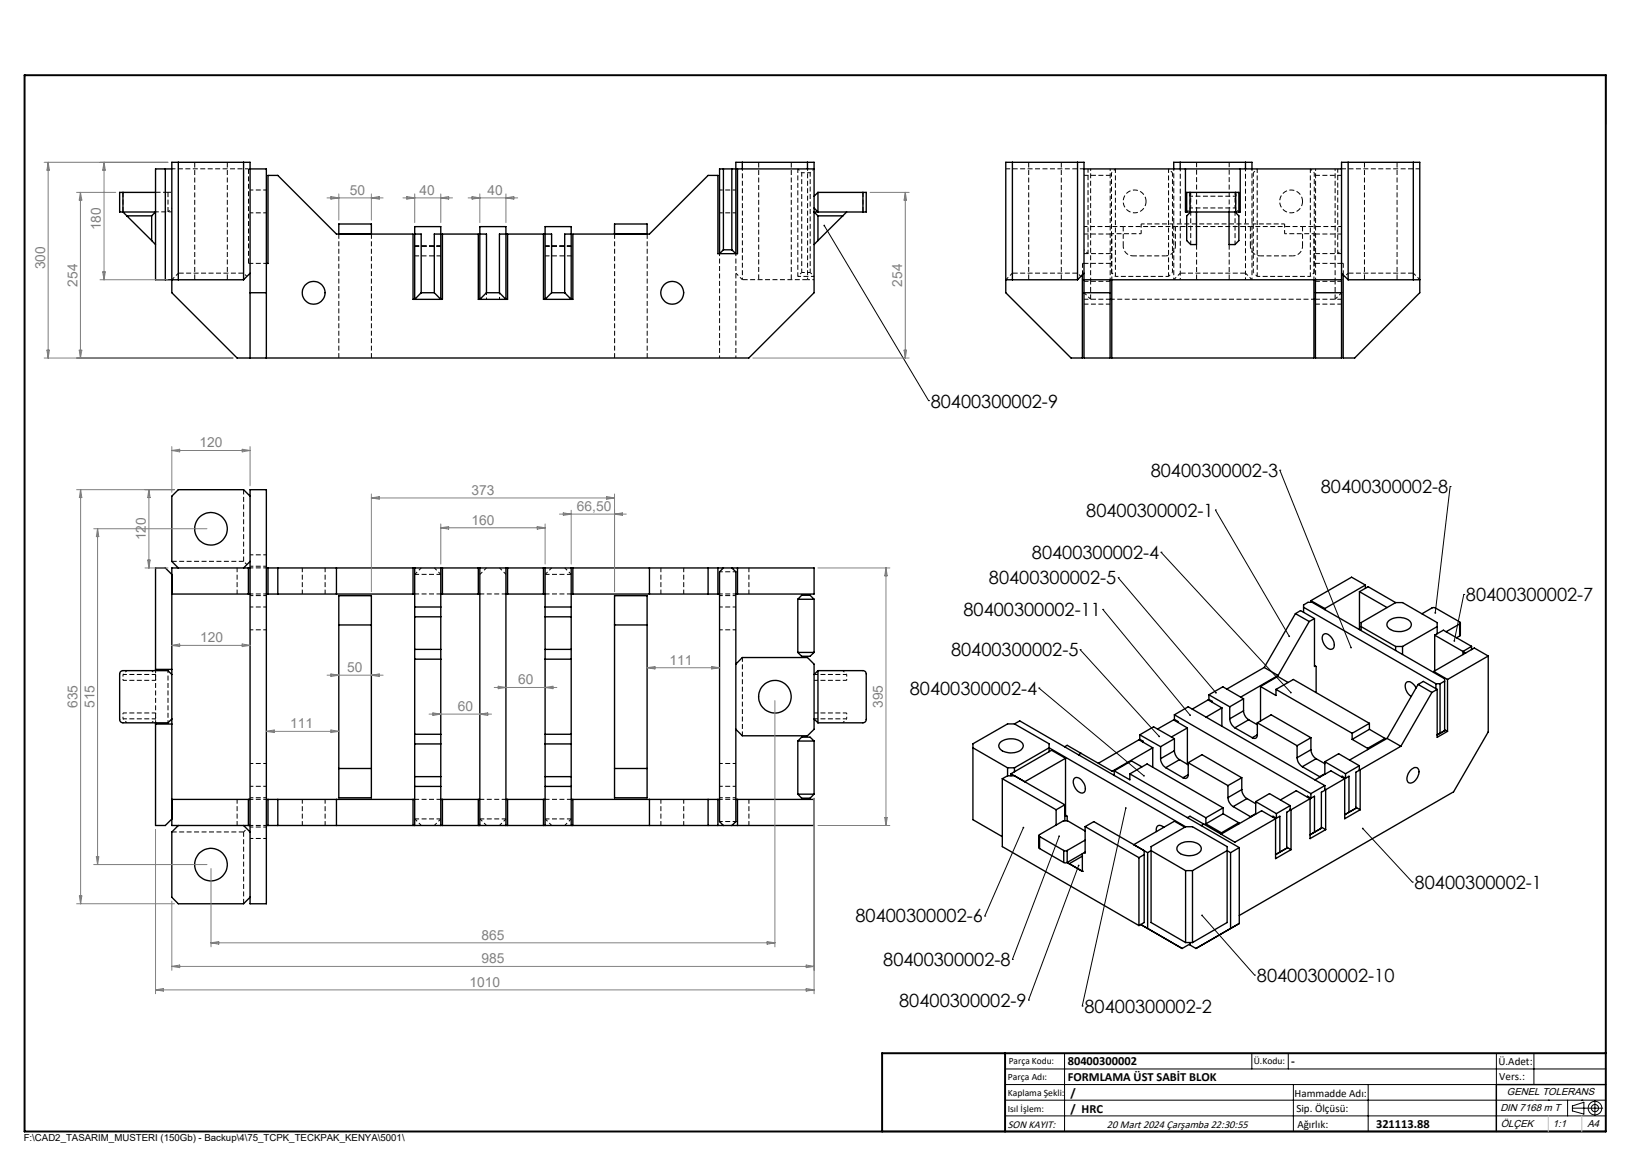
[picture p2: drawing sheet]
<svg xmlns="http://www.w3.org/2000/svg" width="420mm" height="297mm" viewBox="0 0 420 297" stroke-linecap="round" stroke-linejoin="round" font-family="sans-serif">
<g fill="none" stroke="#000" stroke-width=".26" stroke-dasharray="1.3 .6" stroke-dashoffset=".3" stroke-linecap="butt">
<path d="M207.1 44.1v25.5M278.1 43.1v21.7M291.7 59.7v-2.5M299.7 44.1v25.5M304.4 54.1v8.4M315.7 54.1v8.4M320.4 44.1v25.5M328.4 57.2v2.5M204.9 69.6v-25.5M284.1 69.6v-25.5M298 65.4h-8.4M330.5 65.4h-8.4"/>
<path d="M336 69.6v-25.5M342 64.8v-21.7M31.4 172.4h8.4M39.8 173.9h-8.4M208.1 173.9h8.3M216.4 172.4h-8.3M31.4 183.7h8.4M39.8 182.2h-8.4M208.1 182.2h8.3M216.4 183.7h-8.3"/>
</g>
<g fill="none" stroke="#000" stroke-width=".26" stroke-dasharray="1.3 .6" stroke-dashoffset=".8" stroke-linecap="butt">
<path d="M189.8 43.1v28.4M283.8 43.1v28.4M320 43.1v28.4M336.3 43.1v28.4M341.3 43.1v28.4M124.4 76.5v-1.7M127.7 74.8v1.7M206.4 71.5v-28.4M208.1 71.5h-1.7M278.8 71.5v-28.4M300 71.5v-28.4M301.7 71.5v-1.7"/>
<path d="M318.4 69.8v1.7M31.4 172.4v1.5M39.8 172.4v1.5M216.4 172.4v1.5M31.4 183.7v-1.5M39.8 183.7v-1.5M216.4 183.7v-1.5"/>
</g>
<g fill="none" stroke="#000" stroke-width=".26" stroke-dasharray="1.3 .6" stroke-dashoffset=".7" stroke-linecap="butt">
<path d="M42.9 54.1l1-1M203.9 43.1l1 1M208.1 43.1l-1 1M284.2 59.7h7.5M285.1 43.1l-1 1M299.7 44.1l-1-1M303.4 54.1l1-1M304.4 50.1l-1-1M315.7 50.1h-11.3M315.7 50.1l1-1M315.7 53.1h-11.3M316.7 54.1l-1-1"/>
<path d="M320.4 44.1l1-1M328.4 59.7h7.5M335 43.1l1 1M335.9 59.7v7.6M204.9 69.6l-1 1M207.1 69.6l1 1M278.1 64.8l-1-1M284.1 69.6l1 1M284.2 67.3v-7.6M298.7 70.6l1-1M321.4 70.6l-1-1M336 69.6l-1 1"/>
<path d="M342 64.8l1-1M32.4 171.4l-1 1M38.8 171.4l1 1M215.4 171.4l1 1M32.4 184.7l-1-1M38.8 184.7l1-1M215.4 184.7l1-1"/>
</g>
<g fill="none" stroke="#000" stroke-width=".26" stroke-dasharray="1.3 .6" stroke-dashoffset=".6" stroke-linecap="butt">
<path d="M300.5 57.9h-13.4M300.5 57.9h19.1M301.7 43.1v26.7M333 57.9h-13.4M63.1 70.6l-.8-.8M276.3 70.6l-.8-.8M287.1 62.9a2.5 2.5 0 0 0 2.5 2.5M298 65.4a2.5 2.5 0 0 0 2.5-2.5M318.4 69.8v-26.7M319.6 62.9a2.5 2.5 0 0 0 2.5 2.5M330.5 65.4a2.5 2.5 0 0 0 2.5-2.5M344.6 69.8l-.8 .8"/>
<path d="M183.9 91.5v-26.7M188.1 91.5v-26.7M63.1 144.3l-.8-.8M42.9 171.4v13.3M39.8 184.7v-13.3M62.3 212.6l.8-.8"/>
</g>
<g fill="none" stroke="#000" stroke-width=".26" stroke-dasharray="1.3 .6" stroke-dashoffset=".4" stroke-linecap="butt">
<path d="M63.5 43.1h-19.6M277.1 57.9h10M291.7 57.2h36.7M333 57.9h10M45.6 69.8l-1.7 1.7M188.1 69.8l1.7 1.7M258.8 69.8l-1.7 1.7M278.8 76.5l-1.7-1.7M300 71.5l1.7-1.7M318.4 69.8l1.6 1.7M343 74.8l-1.7 1.7M363 71.5l-1.7-1.7"/>
<path d="M107.7 145.1l-1.7 1.7M112.7 146.8l-1.7-1.7M122.7 146.8l1.7-1.7M127.7 145.1l1.7 1.7M139.4 146.8l1.6-1.7M144.4 145.1l1.6 1.7M106 209.3l1.7 1.7M111 211l1.7-1.7M124.4 211l-1.7-1.7M129.4 209.3l-1.7 1.7M141 211l-1.6-1.7M146 209.3l-1.6 1.7"/>
</g>
<g fill="none" stroke="#000" stroke-width=".26" stroke-dasharray="1.3 .6" stroke-dashoffset=".2" stroke-linecap="butt">
<path d="M203.9 43.1v27.5M257.1 43.1h20M283.8 44.8h-6.7M283.8 59.8h-6.7M285.1 43.1v27.5M335 43.1v27.5M336.3 44.8h6.7M336.3 59.8h6.7M343 43.1h20M106 62.9h6.7M112.7 65.4h-6.7M112.7 62.9h-6.7"/>
<path d="M139.4 65.4h6.6M139.4 62.9h6.6M146 62.9h-6.6M277.1 77.7h6.7M283.8 67.3h-6.7M283.8 76.5h-6.7M283.8 64.8h-6.7M283.8 71.9h-6.7M298.7 70.6v-27.5M321.4 70.6v-27.5M336.3 67.3h6.7M336.3 76.5h6.7"/>
<path d="M336.3 64.8h6.7M336.3 77.7h6.7M343 71.9h-6.7M60.6 151.8v-6.7M77.3 145.1v6.7M83.1 151.8v-6.7M112.7 146.8h-6.7M112.7 151.8h-6.7M129.4 151.8h-6.7M139.4 146.8h6.6M146 151.8h-6.6M168.9 145.1v6.7"/>
<path d="M174.8 151.8v-6.7M191.4 151.8v-6.7M189.8 188.1v-20M60.6 204.3v6.7M77.3 204.3v6.7M83.1 211v-6.7M106 209.3h6.7M112.7 204.3h-6.7M129.4 209.3h-6.7M129.4 204.3h-6.7M146 204.3h-6.6M146 209.3h-6.6"/>
<path d="M168.9 204.3v6.7M174.8 211v-6.7M191.4 204.3v6.7"/>
</g>
<g fill="none" stroke="#000" stroke-width=".26" stroke-dasharray="1.3 .6" stroke-linecap="butt">
<path d="M31.4 49.1v5M39.8 49.1h3.1M42.9 54.1v-5M86.6 59.8v31.7M94.9 59.8v31.7M157.1 59.8v31.7M165.4 59.8v31.7M220.6 49.1v5M304.2 49.1v5M305.9 41.5v12.6M314.2 54.1v-12.6M315.9 49.1v5"/>
<path d="M63.5 67.3v-24.2M63.9 67.3h-.4M277.1 67.3h-.4M278.8 76.5v-5M283.8 64.8h.4M284.2 67.3h-.4M287.1 62.9v-5M300.5 62.9v-5M319.6 62.9v-5M333 62.9v-5M335.9 64.8h.4M336.3 67.3h-.4"/>
<path d="M341.3 71.5v5M343.4 67.3h-.4M62.3 125.1v18.4M62.3 143.5h-18.4M43.9 212.6h18.4M62.3 212.6v18.4"/>
</g>
<g fill="none" stroke="#000" stroke-width=".26" stroke-dasharray="1.3 .6" stroke-dashoffset=".5" stroke-linecap="butt">
<path d="M39.8 54.1h4.1M42.9 49.1h1M63.9 54.4h4.2M68.1 48.6h-4.2M183.9 54.4h4.2M188.1 48.6h-4.2M204.9 44.1h2.2M304.4 53.1v-4M315.7 49.1v4M68.1 67.3h-4.2M203.9 70.6h4.2M207.1 69.6h-2.2"/>
<path d="M284.2 71.5v-4.2M284.2 76.5h51.7M298.7 70.6h-13.6M321.4 70.6h13.6M335.9 67.3v4.2M68.1 144.7h-4.2M68.1 152.2h-4.2M68.1 141.8h-4.2M68.1 145.1h-4.2M68.1 151.8h-4.2M68.1 155.1h-4.2M183.9 152.2h4.2"/>
<path d="M183.9 146.1h4.2M188.1 151.8h-4.2M188.1 155.1h-4.2M63.9 161h4.2M183.9 161h4.2M68.1 195.1h-4.2M188.1 195.1h-4.2M63.9 201h4.2M68.1 211.4h-4.2M68.1 203.9h-4.2M68.1 214.3h-4.2M68.1 204.3h-4.2"/>
<path d="M68.1 211h-4.2M183.9 203.9h4.2M183.9 201h4.2M188.1 204.3h-4.2M188.1 210h-4.2"/>
</g>
<g fill="none" stroke="#000" stroke-width=".35">
<path d="M31.4 49.2h-.8v5h.8M31.4 54.2h8.4l-1 1M31.4 54.2l7.4 7.3M31.4 49.2h8.4M31.4 49.2v5M32.4 55.2h6.4M38.8 55.2v6.3M42.3 43.2v28.3M43.9 43.2h-4.1v28.3h22.5M45.6 41.5v30M62.3 41.5v30M63.9 43.2h4.2v48.3"/>
<path d="M86.6 59.8v-2.5h8.3v2.5M86.6 59.8h8.3M106 59.8h1.7v15M112.7 59.8h-1.7v15M122.7 59.8h1.7v15M129.3 59.8h-1.6v15M139.3 59.8h1.7v15M146 59.8h-1.6v15M157.1 59.8v-2.5h8.3v2.5M157.1 59.8h8.3M184.9 43.2v20.6M187.1 43.2v20.6"/>
<path d="M188.1 43.2h-4.2v21.6l1-1M189.8 41.5v1.7M206.4 41.5v1.7M208.1 43.2h-19.6v21.6h-5v-20h-2.5l-15 15h-19.6v16.7h-7.5v-16.7h-9.1v16.7h-7.5v-16.7h-9.2v16.7h-7.5v-16.7h-19.6l-15-15h-2.5v22.5h-.4M209.1 49.2v5l-1-1M209.1 55.2v6.3M209.1 55.2h6.3M209.1 49.2h11.5M209.1 49.2l-1 1M215.4 55.2l-6.3 6.3M216.4 54.2l-1 1M220.6 49.2h.8v5h-.8"/>
<path d="M220.6 54.2h-12.5l1 1M220.6 49.2v5M258.8 41.5v30M275.4 41.5v30M277.1 43.2h65.8M300 43.2v-1.7h20v1.7M301.7 41.5v1.7M303 43.2v11h.4M303.4 54.2h.8M304.2 49.2h-.8v5M304.2 54.2h11.7M304.2 49.2h11.7"/>
<path d="M304.2 49.2v5M304.4 54.2l-1 1v6.3l1 1h1.5v-8.3M314.2 54.2v8.3h1.5l1-1v-6.3l-1-1M315.9 54.2h.8M315.9 49.2h.8v5M315.9 49.2v5M317 43.2v11h-.3M318.4 41.5v1.7M344.6 41.5v30M361.3 41.5v30M38.8 61.5l1 1M63.9 74.8h4.2"/>
<path d="M63.9 69.8l-1.6 1.7M107.7 74.8l-1.7 1.7v-18.6h6.7v18.6l-1.7-1.7M107.7 74.8h3.3M124.4 74.8l-1.7 1.7v-18.6h6.6v18.6l-1.6-1.7M124.4 74.8h3.3M141 74.8l-1.7 1.7v-18.6h6.7v18.6l-1.6-1.7M141 74.8h3.4M184.9 63.8h2.2M187.1 63.8l1 1v-23.3h20v33.3l-16.7 16.7h-130.8l-16.7-16.7v-33.3h20v50M209.1 61.5l-1 1M257.1 71.5h18.3M276.7 70.2v21.3h-2.9l-16.7-16.7v-33.3h20v50h6.7v-20"/>
<path d="M277.1 74.8h6.7M277.1 71.5h65.8M277.1 69.8l-1.7 1.7M283.8 76.5h.4M284.2 71.5v20h51.7v-20M335.9 76.5h.4M336.3 74.8h6.6M342.9 69.8l1.7 1.7M343.4 70.2v21.3h2.9l16.6-16.7v-33.3h-20v50h-6.6v-20M344.6 71.5h18.3M63.9 126.8l-1.6-1.6h-16.7l-1.7 1.6v16.7l1.7 1.7M63.9 125.2h4.2v105.8h-4.2z"/>
<path d="M43.9 146.8l-1.6-1.6h-2.5v26.2M43.9 151.8h20M63.5 145.2v6.6M63.9 145.2h-20v65.8h20M63.9 143.5l-1.6 1.7M68.1 145.2h140v6.6h-20M68.1 151.8h37.9M68.5 145.2v6.6M71 145.2v6.6M86 145.2v6.6M86.6 152.3h8.3v51.6h-8.3zM86.6 159.7h8.3"/>
<path d="M105.6 145.2v6.6M106 155.1v2.6M106 145.2v9.9M106 157.7v8.3M106 155.1h6.7M106 157.7h6.7M112.7 155.1v2.6M112.7 145.2v9.9M112.7 157.7v8.3M112.7 151.8h10M113.1 145.2v6.6M122.3 145.2v6.6"/>
<path d="M122.7 145.2v65.8M129.3 145.2v65.8M129.3 151.8h10M129.8 145.2v6.6M138.9 145.2v6.6M139.3 155.1v2.6M139.3 155.1h6.7M139.3 157.7h6.7M139.3 145.2v9.9M139.3 157.7v8.3M146 155.1v2.6M146 151.8h37.9"/>
<path d="M146 145.2v9.9M146 157.7v8.3M146.4 145.2v6.6M157.1 159.7h8.3M157.1 152.3h8.3v51.6h-8.3zM166 145.2v6.6M181 145.2v6.6M183.5 145.2v6.6M184.9 145.2l-1 1v63.8l1 1M187.1 145.2l1 1v63.8l-1 1M188.5 145.2v6.6M203.9 153.2v13.6"/>
<path d="M203.9 153.2h4.2M203.9 153.2l1-1.1h2.2l1 1.1M208.1 153.2v13.6M331.2 156.8l3.5 2.1M331.2 156.8l-8 13.8M331.2 156.8l1.3-.7 3.5 2M333.2 156.5v-1.9l1.2-.7h1l33.9 19.6v13.3M333.2 155.2l33.9 19.6M334.7 158.9l-8 13.7M335.1 153.5v.4M335.1 153.5l3.6 2M336 158.1v12.3l.2-.2"/>
<path d="M336 158.1l-1.3 .8M338.7 155.5v.3M347.5 151.2l2.2-1.2 7.1 4M347.5 151.2l7.1 4.1M347.5 151.2v9.7M349 149.5l-10.3 6M349 149.5v.9M349 149.5l-3.5-2-10.4 6M354.9 158.7a4.2 4.2 0 0 1 5.8 .5 1.75 1.75 0 0 1-1.8 2.1 3.5 3.5 0 0 1-4.4-1.5zM356.8 154h1.7l8.9 5.1v2.9M356.8 154l-8.9 5.1v2M363.5 156.9l2.5-1.5 .7-.1 6.4 3.7 .2 .2-.2 .3"/>
<path d="M373.1 159.5l-3.4 2M373.1 159.5v3.1M373.3 159.2v3.1l-.2 .3M39.8 171.1h4.1M43.9 172.4l-1-1h-11.5a.84 .84 0 0 0-.8 .9v11.6a.84 .84 0 0 0 .8 .8h11.5l1-.9M106 166v2.5M106 168.5v19.2M106 168.5h6.7M106 166h6.7M112.7 166v2.5M112.7 168.5v19.2M139.3 166v2.5"/>
<path d="M139.3 168.5h6.7M139.3 166h6.7M139.3 168.5v19.2M146 166v2.5M146 168.5v19.2M188.1 169.8l1.7-1.7h16.6l1.7 1.7v16.6l-1.7 1.7h-16.6l-1.7-1.7M203.9 166.8h4.2M203.9 166.8l1 .9h2.2l1-.9M209.1 171.4h11.5a.84 .84 0 0 1 .8 .9v11.6a.84 .84 0 0 1-.8 .8h-11.5M209.1 171.4l-1 1M209.1 171.4v13.3M309 177.6l5.4 3.1"/>
<path d="M309 177.6v1.2l.9 .5v.2M309 177.6l3.6-2.1 5.3 3.1M317.9 178.6l-3.5 2.1M317.9 178.6v3.1M322.2 175.5v8.8M322.2 175.5l4 2.3v-1.6M323.2 170.6l3.5 2M323.2 170.6l-9.6 5.5M326.2 176.2l19.5 11.2M326.2 176.2l4.4-2.5 19.5 11.2M326.7 172.6l-9.6 5.6M329.3 174.4l-2.7-1.5-4.4 2.6"/>
<path d="M336 170.1l.4 .3v6.6M338.2 162.2a1.58 1.58 0 0 1 2.3 1 1.86 1.86 0 0 1 0 2.7 2.74 2.74 0 0 1-2.5-3.1zM347.9 160.2l8.9 5M356.8 165.2h1.7M356.8 165.2v1.1M358.5 165.2v2.1M362 175.9l-.1-.2a1.93 1.93 0 0 0-2.3-1.3 2.7 2.7 0 0 0 1.2 3.6M362.5 174.9l3.5 2.1M362.5 174.9l-7.9 13.8M362.5 174.9l1.4-.7 3.5 2M366 177l-7.9 13.7M366.5 171.6l3.5 2.1"/>
<path d="M366.5 171.6v.3M366.7 162.3v9.2M366.7 162.3l7.3 4.2M366.7 162.3l2.3-1.2 7.2 4.1M367.1 174.8v1.2M367.1 174.8h1M367.4 176.2v12.3l2.6-1.6M367.4 160.2l-8.9 5M367.4 176.2l-1.4 .8M368.1 174.8v12.6l-.7 .5 1.9-1.1M369.3 174.1l-1.2 .7M370 173.7v13.2"/>
<path d="M373.1 162.6l-.8 .4M374 166.5v.8M374 166.5l.7 .4M376.2 165.2l-2.2 1.3M376.2 165.2v.8M380.4 167.7l-3.5-2.1-10.4 6M380.4 167.7l-10.4 6M380.4 167.7v19.4l-8.8 15.3-54.8 31.6M39.8 184.7v26.3h2.5l1.6-1.7M39.8 185.1h4.1M86.6 196.4h8.3M106 187.7v2.4"/>
<path d="M106 198.5v2.5M106 190.1v8.4M106 187.7h6.7M106 190.1h6.7M106 198.5h6.7M112.7 187.7v2.4M112.7 198.5v2.5M112.7 190.1v8.4M139.3 187.7v2.4M139.3 198.5v2.5M139.3 187.7h6.7M139.3 190.1h6.7"/>
<path d="M139.3 198.5h6.7M139.3 190.1v8.4M146 187.7v2.4M146 198.5v2.5M146 190.1v8.4M157.1 196.4h8.3M203.9 189.4h4.2M203.9 189.4v13.6M203.9 189.4l1-1h2.2l1 1M208.1 183.8l1 .9M208.1 189.4v13.6M248.7 191.1l8.9 5.1"/>
<path d="M255.7 189.7a4.2 4.2 0 0 1 5.8 .5 1.84 1.84 0 0 1-1.9 2.1 3.9 3.9 0 0 1-4.2-1.3l-.1-.5zM256.2 199l13.8 8M256.2 199v17.4l34.9 20.2M257.6 196.2h1.7M257.6 196.2v2.1M257.6 198.3l-1.4 .7M257.6 198.3h1.7M258.4 197.8l13.8 7.9M258.4 197.8v.5M259.3 185l8.9 5.1v2.1M259.3 196.2l8.9-5.1 34.9 20.2M259.3 185h-1.7l-8.9 5.1v19.4l7.5 4.4"/>
<path d="M259.3 196.2v1.1M259.3 185l1.4-.7 56.1 32.3M272.1 190.9l.7-.4 11.5 6.6 10.4-6M272.4 193.8l-10.4 6M272.4 193.8v14.8l.2-.1M272.4 193.8l-3.6-2-10.4 6M274.7 198.9a1.93 1.93 0 0 1 2.4 1.3 1.61 1.61 0 0 1-.4 2.5 2.8 2.8 0 0 1-2.1-3.7zM276.3 192.5l-.6 .4M284.8 197l4 2.3v-1.5M284.8 197v1.2M288.8 197.8l19.5 11.2M288.8 197.8l4.4-2.5 19.5 11.2"/>
<path d="M291.4 187.8l3.5-2 5.3 3M291.4 187.8v1.2l.8 .5v.3M291.4 187.8l5.3 3M291.9 196l-2.7-1.5-4.4 2.5M294.7 191.1v5M294.7 191.1l-3.6-2-10.3 6M296.7 193.9a2.98 2.98 0 0 0 1.3 2.3M296.7 190.8v3.1M298 196.2l4.4 2.6M300.2 191.9a2.98 2.98 0 0 0 1.3 2.3M300.2 182.7v1.2l.9 .5v.2M300.2 188.8v3.1"/>
<path d="M300.2 182.7l34.9 20.1M300.2 182.7l3.5-2 35 20.1M300.2 188.8l-3.5 2M300.2 191.9l-3.5 2M301.5 194.2l-3.5 2M301.5 194.2l2.2 1.3M303.5 186.1l-3.5-2.1-4.1 2.3M303.5 186.1l-4.1 2.3M303.5 186.1v9.2M303.7 198a.83 .83 0 0 1-.4 .9 .83 .83 0 0 1-.9-.1M303.7 194.9v3.1M303.7 194.9l10.2 5.9"/>
<path d="M303.7 194.9l3.6-2 10.1 5.9M303.7 198l-1.3 .8M312.3 180.9l-4 2.4M312.3 180.9v4.7M312.3 180.9l-3.5-2-4 2.4M314.4 183.7a2.98 2.98 0 0 0 1.3 2.3M314.4 180.7v3M315.7 186l4.4 2.6M317.4 198.8l-3.5 2M317.4 198.8v3M317.9 181.7a2.98 2.98 0 0 0 1.3 2.3M317.9 181.7l-3.5 2"/>
<path d="M319.2 184l-3.5 2M319.2 184l2.2 1.2M321.4 187.8a.79 .79 0 0 1-.4 .9 .79 .79 0 0 1-.9-.1M321.4 184.7v3.1M321.4 184.7l10.2 5.9M321.4 184.7l3.5-2 10.2 5.9M321.4 187.8l-1.3 .8M331.6 193.7a2.89 2.89 0 0 0 1.3 2.3M331.6 190.6v3.1M332.9 196l4.4 2.5M335.1 191.6v.3a2.82 2.82 0 0 0 1.3 2M335.1 188.6v3"/>
<path d="M335.1 188.6l-3.5 2M335.1 191.6l-3.5 2.1M336.4 193.9l-3.5 2.1M336.4 193.9l2.3 1.3M337.3 198.5l.2 .1M338.7 194.7v3.1M338.7 194.7l5.3 3.1M338.7 197.8l-.1 .1M338.7 194.7l3.5-2.1 5.3 3.1M338.7 197.8l-1.4 .7M343.1 198.7v-.3l.9 .5M343.7 199l-4.8 2.9"/>
<path d="M343.7 199v10.3l4-2.3M343.7 199l-3.5-2-4.1 2.4M344 198.9l.8-.5v9.2M344 197.8v1.1M345.7 189l3.9 2.3M345.7 187.4v1.6M347.5 196.6l.2 .1M347.5 195.7l-3.5 2.1M347.5 195.7v1.2l-.9 .5v9.2M347.7 196.7v10.3M349.6 191.3v.3M350.1 186.4l-4.4 2.6"/>
<path d="M350.1 186.4l3.9 2.3M350.1 184.9l-4.4 2.5M350.1 184.9v1.5M354 188.7l-4.4 2.6M354 188.7v.3M354.6 188.7l3.5 2M354.6 188.7l-9.6 5.6M358.1 190.7l-10.4 6M360.5 196.9a1.22 1.22 0 0 1 2.1-.3 2.83 2.83 0 0 1-2.2 3.5 1.4 1.4 0 0 1-.5-2.2zM369.3 186.8h.1M369.3 186.5l.7 .4M43.9 204.3h20"/>
<path d="M45.6 211l-1.7 1.7v16.6l1.7 1.7h16.7l1.6-1.7M62.3 211l1.6 1.7M63.5 204.3v6.7M68.1 204.3h37.9M68.5 204.3v6.7M71 204.3v6.7M86 204.3v6.7M105.6 204.3v6.7M106 201v10M106 201h6.7M112.7 201v10M112.7 204.3h10"/>
<path d="M113.1 204.3v6.7M122.3 204.3v6.7M129.3 204.3h10M129.8 204.3v6.7M138.9 204.3v6.7M139.3 201h6.7M139.3 201v10M146 204.3h37.9M146 201v10M146.4 204.3v6.7M166 204.3v6.7M181 204.3v6.7"/>
<path d="M183.5 204.3v6.7M188.1 204.3h20v6.7h-140M188.5 204.3v6.7M203.9 203h4.2M203.9 203l1 1h2.2l1-1M265.5 213.6v3l.2 .3M265.7 213.8l6.2 3.6M265.7 213.8v3.1M265.7 216.9l6.2 3.5M270 207v3.9M271.9 217.4h.9M271.9 217.4v3"/>
<path d="M272.2 205.7l-2.2 1.3M272.2 205.7v4.1M272.4 208.3l.4 .3v1.2M272.8 217.4v3M276.7 218.2v4.5M276.7 218.8l-3.4 2-.5-.4M277.4 212.4l-4.5-2.6h-1l-6.2 3.5a.25 .25 0 0 0-.2 .3 .25 .25 0 0 0 .2 .2M277.4 214.7l-4.6 2.7M277.4 217.8l-4.6 2.6M277.4 211.3l13.7 7.9M277.4 211.3l2.2-1.3 12.9 7.4v18.4l-1.4 .8M277.4 211.3v6.7l-.2-.1"/>
<path d="M291.1 219.2v17.4M292.5 218.4l-1.4 .8M293.4 217.9l.9-.5 8.8 5.1M293.4 217.9v19.4l-1.8-1 10.6 6.1 2-1.1M297.5 211.5a1.08 1.08 0 0 0-1.5-.4 1.08 1.08 0 0 0-.4 1.4M301.2 216a4.5 4.5 0 0 1 5.7 .2 1.42 1.42 0 0 1-1.1 2.2 4.1 4.1 0 0 1-4.9-1.2v-.6zM302.9 211.4l-2.7-1.5-10.4 6 3.6 2M303.1 211.3l-8.8 5.1v19.4l8.8 5.1M303.1 211.3h1.7l8.9 5.1v19.4l-8.9 5.1M303.5 209l.7-.4 3.5 2M307.7 210.6l-.6 .4M308.3 210.6l3.9 2.3"/>
<path d="M308.3 209v1.6M312.2 212.9v.2M312.7 208l-4.4 2.6M312.7 208l4 2.3M312.7 206.5l-4.4 2.5M312.7 206.5v1.5M313.9 203.9a2.89 2.89 0 0 0 1.3 2.3M313.9 200.8v3.1M314.6 217.9l-.9-.5-8.9 5.1M314.6 217.9v19.4l2.2-1.3M315.2 206.2l4.5 2.5M316.7 210.3v.3"/>
<path d="M316.7 210.3l-4.5 2.6M316.8 216.6l-2.2 1.3M316.8 216.6v19.4M317.4 201.8l.1 .3a2.82 2.82 0 0 0 1.3 2M317.4 201.8l-3.5 2.1M318.8 204.1l-3.6 2.1M318.8 204.1l2.2 1.3M319.7 208.7l.1 .1M321 204.9l5.3 3.1M321 208v.1M321 204.9v3.1M321 204.9l3.5-2.1 5.3 3.1"/>
<path d="M321 208l-1.3 .7M325.4 208.9v-.3l.9 .5M326.1 209.3l-10.4 6-8-4.7M326.1 209.3v10.2l3.9-2.3M326.1 209.3l-3.6-2.1-10.4 6M326.3 209.1l.9-.5v9.2M326.3 208v1.1M328.9 216.8h.1M328.9 216.8l-2.8 1.6M328.9 216.5l1.1 .7M329.8 205.9l-3.5 2.1M329.8 205.9v1.2l-.9 .5v9.2"/>
<path d="M329.8 206.8l.2 .2M330 207v10.2M334.2 203.8v-.3l.9 .5M334.9 204.1l-4.9 2.9M334.9 204.1v10.2l4-2.2M334.9 204.1l-3.5-2-4.1 2.4M335.1 204l.9-.5v9.2M335.1 202.8v1.2M337.8 211.7l-1.8 1M337.8 211.4l1.1 .7M338.7 200.8v1.2l-.9 .5v9.2l-2.9 1.7 1.1-.7M338.7 200.8l-3.6 2"/>
<path d="M338.7 201.7l.2 .2M338.9 201.9v10.2M346.6 206.6h.1M346.6 206.6l-2.9 1.6M346.6 206.3l1.1 .7M271.9 220.4h.9M272.8 220.4l3.9 2.3M275.9 222.2l.8 .5M276.7 222.7h.1M303.1 222.5v18.4M303.1 222.5h1.7M304.8 222.5v18.4"/>
<path d="M316.8 236l-11.1 6.4M303.1 240.9h1.7M304.2 240.9v.6l1.5 .9M307.9 241.2l-2.2 1.2M410.5 277.2h-28v12M225.5 289.2h185"/>
<circle cx="80.2" cy="74.8" r="2.92"/>
<circle cx="171.8" cy="74.8" r="2.92"/>
<circle cx="53.9" cy="135.2" r="4.2"/>
<circle cx="198.1" cy="178.1" r="4.2"/>
<circle cx="53.9" cy="221" r="4.2"/>
</g>
<g fill="none" stroke="#000" stroke-width=".26" stroke-dasharray="1.3 .6" stroke-dashoffset="-.1" stroke-linecap="butt">
<path d="M49.8 41.5v30M193.9 41.5v30M263 41.5v30M348.8 41.5v30M58.1 71.5v-30M62.3 69.8h-16.7M189.8 71.5h16.6M202.3 71.5v-30M271.3 71.5v-30M275.5 69.8h-16.7M301.7 69.8h16.7M305.9 62.5v9"/>
<path d="M314.2 71.5v-9M357.1 71.5v-30M361.3 69.8h-16.7"/>
</g>
<path d="M293 51.5a2.92 2.92 0 0 0-4.3-2.6 2.92 2.92 0 0 0-.3 5 2.92 2.92 0 0 0 4.5-2l.1-.4M333 51.5a2.92 2.92 0 0 0-4.3-2.6 2.92 2.92 0 0 0-.3 5 2.92 2.92 0 0 0 4.5-2l.1-.4M276.7 67.3v2.9M343.4 70.2v-2.9" fill="none" stroke="#000" stroke-width=".26" stroke-dasharray="1.3 .6" stroke-dashoffset=".1" stroke-linecap="butt"/>
<g fill="none" stroke="#000" stroke-width=".26">
<path d="M350.2 19.2h60.3v12.6M210.7 57.7l26.7 44.7M237.4 102.4h.1M310.7 130.3h.1M310.7 130.3l18.9 32.3M327.2 120.2h.1M327.2 120.2l18.2 45.3M370.7 124.4h.1M370.7 124.4l-3.8 32.3M281.9 155.7h.1M281.9 155.7l22.3 27.1M285.9 147.7h.1"/>
<path d="M285.9 147.7l24.9 29.4M296.8 141.1h.1M296.8 141.1l33.2 35.9M374.2 151.9h.1M374.2 151.9l-2.4 11.9M265.6 175.9h.1M265.6 175.9l26.8 22.4M276.1 166h.1M276.1 166l20.2 22.2M261.6 211.5l-9.9 22.6M270.8 213.7l-12 31.5M287.8 206.5l-11.2 50.6"/>
<path d="M348.4 211.8l12.6 13.7M251.7 234.1h.1M275.7 221.2l-12.8 34.4M307.3 234l13.4 15.2M361 225.5h.1M258.8 245.2h.1M262.9 255.6h.1M276.6 257.1h.1M320.7 249.2h.1M256.9 273.2h153.6M256.9 277.2h153.6M272.1 269.2v20"/>
<path d="M320 269.2v4M329.3 269.2v4M330.6 277.2v12M349.7 277.2v12M382.5 269.2v20M392.1 269.2v8M256.9 281.2h153.6M256.9 285.2h153.6M395.8 281.2h.1M400.7 281.2v4M402 283.2h7.7M402 282.7l2.9-1v3.1l-2.9-.9z"/>
<path d="M404.4 281.2h.1M407.7 281.3v3.8"/>
<circle cx="407.7" cy="283.2" r=".93"/>
<circle cx="407.7" cy="283.2" r="1.74"/>
</g>
<g fill="none" stroke="#808080" stroke-width=".26">
<path d="M11.3 41.5h31.6M12.3 41.5v50M12.3 41.5l.3 2h-.6zM19.6 49.2h10M20.6 49.2l.3 1.9h-.7zM20.6 49.2v42.3M26.6 41.5l.3 2h-.7zM26.6 41.5v30M83.6 50.6h14.3M84.6 50.2l2 .4-2 .3zM86.6 49.6v6.7M94.9 49.6v6.7"/>
<path d="M94.9 50.6l2-.4v.7zM103 50.6h12.7M104 50.2l2 .4-2 .3zM106 49.6v7.3M112.7 49.6v7.3M112.7 50.6l2-.4v.7zM119.7 50.6h12.6M120.7 50.2l2 .4-2 .3zM122.7 49.6v7.3M129.3 49.6v7.3M129.3 50.6l2-.4v.7zM222.4 49.2h10"/>
<path d="M231.4 49.2v42.3M231.4 49.2l.3 1.9h-.6zM25.6 71.5h17.3M26.2 69.5h.7l-.3 2zM11.3 91.5h48.3M12 89.5h.6l-.3 2zM20.2 89.5h.7l-.3 2zM192.4 91.5h40M231.1 89.5h.6l-.3 2zM43.9 114.2v11.6M43.9 115.1h20M43.9 115.1l2-.3v.7z"/>
<path d="M61.9 114.8l2 .3-2 .4zM63.9 114.2v10M19.6 125.2h25M20.6 125.2v105.8M20.6 125.2l.3 2h-.6zM24 135.1h28.9M24.9 135.1v85.9M24.9 135.1l.4 2.1h-.7zM38.1 125.2l.3 2h-.7zM38.1 125.2v20M94.9 126.3v24.9M94.9 127.3h62.2"/>
<path d="M94.9 127.3l2-.4v.7zM112.7 133.9v10.3M112.7 134.9h26.6M112.7 134.9l2-.3v.7zM137.3 134.6l2 .3-2 .4zM139.3 133.9v10.3M143 131.4h17.1M144 131.1l2 .3-2 .3zM146 130.4v13.8M155.1 126.9l2 .4-2 .3zM157.1 126.3v24.9M157.1 131.4l2-.3v.6z"/>
<path d="M37.1 145.2h5.8M37.7 143.2h.7l-.3 2zM209.1 145.2h18.4M226.5 145.2v65.8M226.5 145.2l.3 2h-.6zM43.9 165l2-.4v.7zM43.9 165h20M61.9 164.6l2 .4-2 .3zM83.6 172.6h14.3M84.6 172.3l2 .3-2 .3zM94.9 172.6l2-.3v.6zM126.3 175.7h16"/>
<path d="M127.4 175.4l1.9 .3-1.9 .3zM139.3 175.7l2.1-.3v.6zM165.4 170.7h18.5M165.4 170.7l2-.3v.6zM181.9 170.4l2 .3-2 .3zM198.1 179.1v62.9M68.1 186.9h18.5M68.1 186.9l2-.3v.7zM84.6 186.6l2 .3-2 .4zM109.7 182.5h16M110.7 182.2l2 .3-2 .4zM122.7 182.5l2-.3v.7z"/>
<path d="M24.6 219h.7l-.4 2zM39.8 212v42M208.1 204v50M209.1 211h18.4M226.2 209h.6l-.3 2zM19.6 231h25M20.3 229h.6l-.3 2zM24 221h28.9M43.9 230.3v17.7M53.9 222v20M39.8 253h168.3M39.8 253l2-.3v.6z"/>
<path d="M43.9 247l2-.3v.6zM43.9 247h164.2M53.9 241h144.2M53.9 241l2-.3v.6zM196.1 240.7l2 .3-2 .3zM206.1 246.7l2 .3-2 .3zM206.1 252.7l2 .3-2 .3z"/>
</g>
<path d="M6.3 19.2h404.2v270h-404.2zM256.9 269.2v20M410.5 269.2h-185v20" fill="none" stroke="#000" stroke-width=".5"/>
<path d="M392.1 281.2h.1M395.8 285.2v4M404.4 285.2v4" fill="none" stroke="#c0c0c0" stroke-width=".26"/>
<path d="M210.5 57.5a.23 .23 0 0 0 .1 .4 .23 .23 0 0 0 .3-.2 .23 .23 0 0 0-.3-.2l.1 .2zM348.2 211.6a.22 .22 0 0 0 .2 .3 .22 .22 0 0 0 .2-.2 .22 .22 0 0 0-.3-.1l.1 .2zM329.5 162.5l-.1 .2 .3 .1-.1-.2 .1 .2v-.3zM292.3 198.1l-.1 .3 .4 .1-.2-.2 .2 .1v-.2zM304.1 182.7v.2l.3 .1-.2-.2 .2 .1v-.2zM310.7 176.9v.4l.3-.1-.2-.1 .2 .1v-.3zM296.2 188.1v.3l.3-.1-.1-.3zM329.8 176.9v.2l.3 .1v-.4zM307.1 233.8a.22 .22 0 0 0 .1 .4 .22 .22 0 0 0 .3-.2 .22 .22 0 0 0-.3-.2l.1 .2zM261.4 211.4a.22 .22 0 0 0 .1 .3 .22 .22 0 0 0 .3 0 .22 .22 0 0 0-.1-.4l-.1 .2 .1-.2zM275.6 221.1a.22 .22 0 0 0 0 .3 .22 .22 0 0 0 .3-.1 .22 .22 0 0 0-.1-.3l-.1 .2 .1-.2zM366.8 156.5l-.1 .2 .2 .2v-.2l.1 .2 .1-.3zM371.6 163.7l.1 .3 .1-.2-.1 .2 .3-.1-.1-.3zM270.6 213.6a.22 .22 0 0 0 0 .3 .22 .22 0 0 0 .4-.1 .22 .22 0 0 0-.2-.3v.2v-.2zM345.2 165.3v.4h.2v-.2l.1 .2v-.3zM287.6 206.4a.22 .22 0 0 0 .1 .3 .22 .22 0 0 0 .3-.1 .22 .22 0 0 0-.2-.3v.2v-.2z" fill="#000"/>
<g font-size="4.7">
<text x="237.9" y="104.2">80400300002-9</text>
<text x="294.2" y="121.8">80400300002-3</text>
<text x="337.7" y="126">80400300002-8</text>
<text x="277.7" y="132">80400300002-1</text>
<text x="263.8" y="142.8">80400300002-4</text>
<text x="252.8" y="149.3">80400300002-5</text>
<text x="374.7" y="153.7">80400300002-7</text>
<text x="246.3" y="157.4">80400300002-11</text>
<text x="243.1" y="167.7">80400300002-5</text>
<text x="232.6" y="177.5">80400300002-4</text>
<text x="361.6" y="227.2">80400300002-1</text>
<text x="218.7" y="235.8">80400300002-6</text>
<text x="225.8" y="247">80400300002-8</text>
<text x="321.3" y="251">80400300002-10</text>
<text x="229.9" y="257.4">80400300002-9</text>
<text x="277.2" y="258.9">80400300002-2</text>
</g>
<g font-size="3.5" fill="#808080">
<text x="89.4" y="49.8">50</text>
<text x="107.2" y="49.8">40</text>
<text x="124.6" y="49.8">40</text>
<text x="25.8" y="58.9" transform="rotate(-90 25.8 58.9)">180</text>
<text x="11.5" y="68.8" transform="rotate(-90 11.5 68.8)">300</text>
<text x="19.8" y="73.2" transform="rotate(-90 19.8 73.2)">254</text>
<text x="230.7" y="73.2" transform="rotate(-90 230.7 73.2)">254</text>
<text x="51" y="114.4">120</text>
<text x="120.6" y="126.5">373</text>
<text x="147.5" y="130.6">66,50</text>
<text x="120.6" y="134.1">160</text>
<text x="37.3" y="138.1" transform="rotate(-90 37.3 138.1)">120</text>
<text x="51.2" y="164.1">120</text>
<text x="88.8" y="171.8">50</text>
<text x="171.1" y="169.9">111</text>
<text x="132.5" y="174.9">60</text>
<text x="19.8" y="181" transform="rotate(-90 19.8 181)">635</text>
<text x="24.2" y="181" transform="rotate(-90 24.2 181)">515</text>
<text x="117" y="181.7">60</text>
<text x="225.7" y="181" transform="rotate(-90 225.7 181)">395</text>
<text x="74.2" y="186.1">111</text>
<text x="123.1" y="240.2">865</text>
<text x="123.1" y="246.2">985</text>
<text x="120" y="252.2">1010</text>
</g>
<g font-size="3.2">
<text x="272.9" y="272.3">80400300002</text>
<text x="330" y="272.2">-</text>
<text x="272.9" y="276.3">FORMLAMA ÜST SABİT BLOK</text>
<text x="273.7" y="280.3">/</text>
<text x="273.7" y="284.4">/ HRC</text>
<text x="351.8" y="288.3">321113.88</text>
</g>
<g font-size="2.8">
<text x="383" y="272.2">Ü.Adet:</text>
<text x="330.9" y="280.3">Hammadde Adı:</text>
<text x="383.3" y="276">Vers.:</text>
<text x="331.4" y="284.3">Sip. Ölçüsü:</text>
<text x="257.6" y="288.3">SON KAYIT:</text>
<text x="283" y="288.3">20 Mart 2024 Çarşamba 22:30:55</text>
<text x="331.6" y="288.3">Ağırlık:</text>
</g>
<g font-size="2.6">
<text x="385.2" y="279.9">GENEL TOLERANS</text>
<text x="383.5" y="284">DIN 7168 m T</text>
<text x="383.6" y="288.1">ÖLÇEK</text>
<text x="396.9" y="288.1">1:1</text>
<text x="405.8" y="288.1">A4</text>
</g>
<g font-size="2.5">
<text x="257.9" y="272">Parça Kodu:</text>
<text x="320.5" y="272">Ü.Kodu:</text>
<text x="257.6" y="280">Kaplama Şekli:</text>
<text x="257.6" y="276">Parça Adı:</text>
<text x="257.6" y="284.1">Isıl İşlem:</text>
<text x="6.1" y="291.6">F:\CAD2_TASARIM_MUSTERI (150Gb) - Backup\4\75_TCPK_TECKPAK_KENYA\5001\</text>
</g>
</svg>
